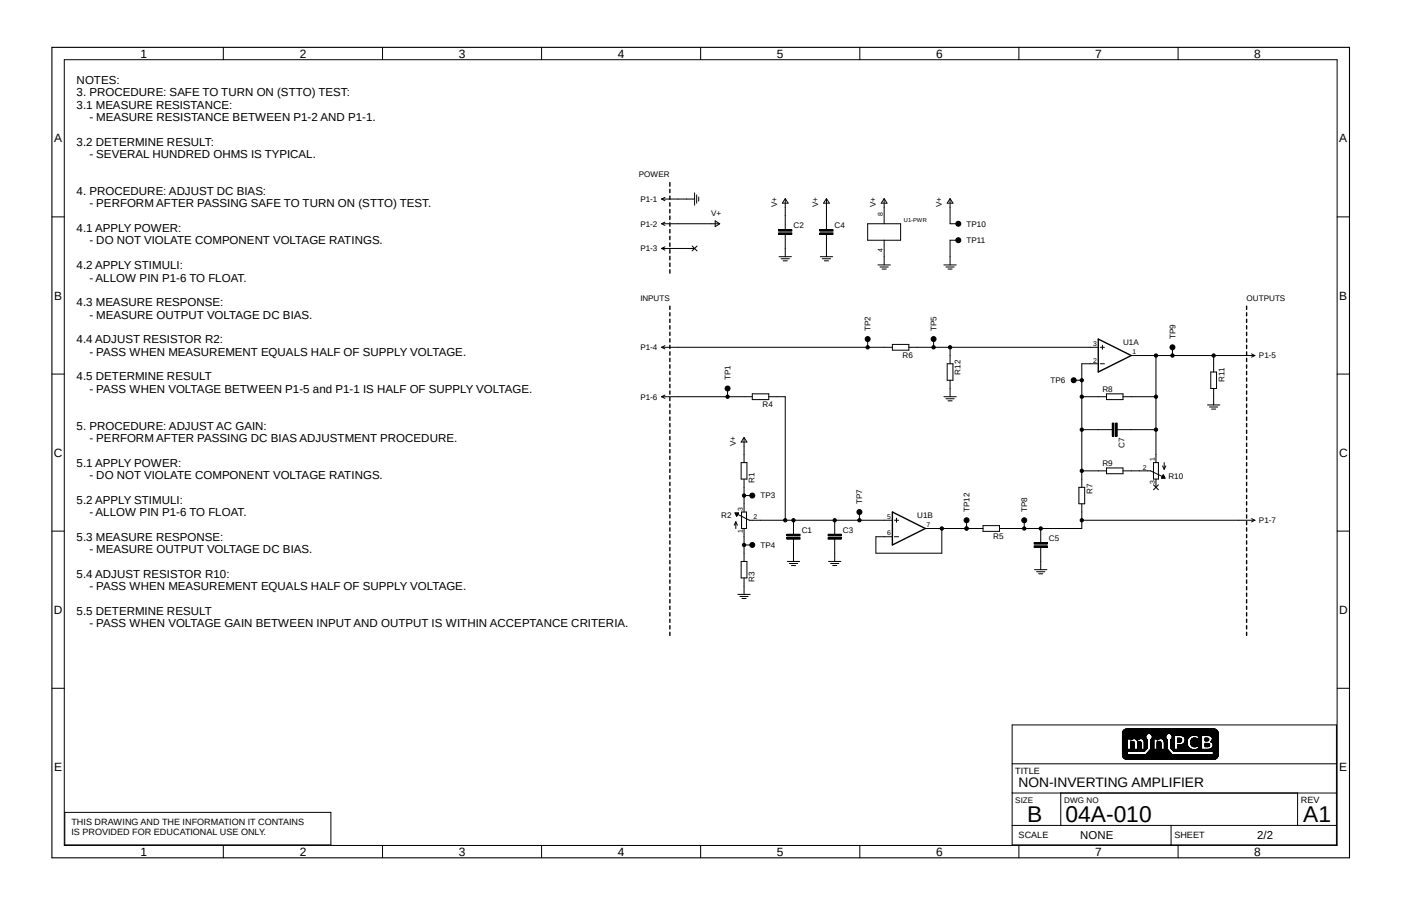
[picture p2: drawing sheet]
<svg xmlns="http://www.w3.org/2000/svg" width="432mm" height="279mm" viewBox="0 0 432 279" stroke-linecap="round" stroke-linejoin="round" font-family="sans-serif">
<path d="M15.5 14.3l400.8 250.8M416.3 14.3l-400.8 250.8" fill="none" stroke="#fff" stroke-width=".31"/>
<path d="M16 14.6h399.9v249.9h-399.9z" fill="none" stroke="#000" stroke-width=".34"/>
<g fill="none" stroke="#000" stroke-width=".31">
<path d="M19.8 18.4h392.3v242.3h-392.3zM68.8 14.6v3.8M117.9 14.6v3.8M166.9 14.6v3.8M215.9 14.6v3.8M265 14.6v3.8M314 14.6v3.8M363.1 14.6v3.8M214.1 59.5v3.8M16 66.9h3.8M203.9 69h17.8M203.9 61.4h10.2"/>
<path d="M203.9 61.4l1 .5M203.9 69l1 .5M203.9 76.6h10.2M203.9 76.6l1 .5M204.9 60.9l-1 .5M204.9 68.5l-1 .5M204.9 76.1l-1 .5M213.3 75.9l1.5 1.5M214.7 60.1v2.6M214.8 75.9l-1.5 1.5M215.3 60.7v1.3M220.4 68.1l1.4 .9-1.4 .9z"/>
<path d="M240 71.8h4.1v.5h-4.1zM240 70.8h4.1v.5h-4.1zM240.1 79.2h3.8M240.7 79.8h2.6M242 61.4v9.4M242 72.3v6.9M242 61.3l.9 1.4h-1.8zM252.7 71.8h4.1v.5h-4.1zM252.7 70.8h4.1v.5h-4.1zM252.8 79.2h3.8M253.4 79.8h2.6M254.7 61.4v9.4"/>
<path d="M254.7 72.3v6.9M254.7 61.3l.9 1.4h-1.8zM267.4 69h10.2v5.1h-10.2zM272.5 61.4v7.6M272.5 74.1v7.6M272.5 61.3l.9 1.4h-1.8zM292.8 61.4v7.6h2.6M292.8 61.3l.9 1.4h-1.8zM295.4 74.1h-2.6v7.6M412.1 66.9h3.8M241.4 80.4h1.3M254.1 80.4h1.3"/>
<path d="M270.6 81.7h3.8M271.2 82.3h2.6M271.9 83h1.2M290.9 81.7h3.8M291.5 82.3h2.6M292.2 83h1.3M16 115.4h3.8M203.9 107.1h71.1M203.9 107.1l1 .5M204.9 106.6l-1 .5M224.2 119.8v2.5M267.4 104.6v2.5"/>
<path d="M275 106.2h5.1v1.8h-5.1zM280.1 107.1h58.4M287.7 104.6v2.5M291.9 112.2h1.8v5.1h-1.8zM292.8 107.1v5.1M292.8 117.3v5M330.9 117.3h2.5M338.5 112.2h-5.1v38.1M339.1 107.1h1.3M339.1 112.2h1.3M339.8 106.5v1.2M348.7 109.6h38.1"/>
<path d="M356.3 109.6v33.1M361.4 107.1v2.5M373.2 114.7h1.7v5.1h-1.7zM374.1 109.6v5.1M374.1 119.8v5.1M385.7 109.1l1.1 .5M386.8 109.6l-1.1 .6M412.1 115.4h3.8M203.9 122.3h28M203.9 122.3l1 .6M204.9 121.8l-1 .5M229.3 135v7.7"/>
<path d="M229.3 134.9l.9 1.4h-1.8zM231.9 121.5h5v1.7h-5zM236.9 122.3h5.1v38.1M290.9 122.3h3.8M291.5 123h2.6M292.2 123.6h1.3M333.4 122.3h7.6M333.4 132.5h9.4M341 121.5h5.1v1.7h-5.1zM342.8 130.5h.5v4h-.5zM343.8 130.5h.5v4h-.5zM344.3 132.5h12"/>
<path d="M346.1 122.3h10.2M372.2 124.9h3.8M372.8 125.5h2.5M373.4 126.2h1.3M226.5 158.2h1l-.5 1zM226.6 158.3h.9M226.7 158.5h.7M226.8 158.7h.5M226.9 158.8h.3M227 159h.1M227.5 158.7l3.5 1.7h44M227.6 158.2l-.4 .9"/>
<path d="M228.4 142.7h1.8v5h-1.8zM228.6 157.9h1.5v5.1h-1.5zM229.3 147.7v10.2M229.3 152.8h2.6M264.9 157.9v2.5M276.3 159.8v1.3M332.5 150.3h1.8v5.1h-1.8zM333.4 155.4v7.6h-25.3M333.4 145.2h7.6M341 144.3h5.1v1.8h-5.1zM346.1 145.2h8.5l3.6 1.7M355.5 142.7h1.5v5h-1.5z"/>
<path d="M355.5 149.5l1.5 1.5M356.3 147.7v2.6M357 149.5l-1.5 1.5M358.1 147.4h1M358.2 147.2h.7M358.3 143.7l.5 1M358.3 147h.6M358.4 146.9h.4M358.4 146.5l-.4 .9M358.5 146.6h.2M358.6 146.5l.5 1h-1zM358.6 146.5h.1"/>
<path d="M358.8 142.7v2M359.3 143.7l-.5 1M385.7 159.9l1.1 .5M16 163.8h3.8M226.8 161v2M226.8 161l-.5 1M226.8 161l.5 1M228.4 173.1h1.8v5.1h-1.8zM229.3 163v10.1M229.3 178.2v5.1M229.3 168.1h2.6M242.5 165.8h4.1v.5h-4.1z"/>
<path d="M242.5 164.8h4.1v.5h-4.1zM242.7 173.1h3.8M243.3 173.8h2.5M243.9 174.4h1.3M244.6 160.4v4.4M244.6 166.3v6.8M255.2 165.8h4.1v.5h-4.1zM255.2 164.8h4.1v.5h-4.1zM255.4 173.1h3.8M256 173.8h2.5M256.6 174.4h1.3M257.3 160.4v4.4"/>
<path d="M257.3 166.3v6.8M275.7 160.4h1.2M275.7 165.5h1.2M285.2 163h17.8M290.3 163v7.6h-20.3v-5.1h5M297.9 160.4v2.6M303 162.1h5.1v1.8h-5.1zM315.7 160.4v2.6M318.7 168.3h4.1v.5h-4.1zM318.7 167.3h4.1v.5h-4.1zM318.9 175.7h3.8M319.5 176.3h2.5"/>
<path d="M320.1 177h1.3M320.8 163v4.3M320.8 168.8v6.9M333.4 160.4h53.4M386.8 160.4l-1.1 .6M412.1 163.8h3.8M227.4 183.3h3.8M228 183.9h2.6M228.7 184.6h1.3M16 212.3h3.8M412.1 212.3h3.8M312 235.5h99.9"/>
<path d="M312 223.6h99.9v37h-99.9zM345.9 233h29.6M345.9 232.9h29.6M345.9 232.8h29.6M345.9 232.7h29.6M345.9 232.7h1.5M345.9 232.6h1.5M345.9 232.5h1.5M345.9 232.4h1.5M345.9 232.3h1.5M345.9 232.2h1.5M345.9 232.1h1.5"/>
<path d="M345.9 232h1.5M345.9 231.9h1.5M345.9 231.8h1.5M345.9 231.4h7.1M345.9 231.3h7.2M345.9 231.2h7.2M345.9 231.1h7.4M345.9 231h1.5M345.9 230.9h1.5M345.9 230.8h1.5M345.9 230.7h1.5M345.9 230.6h1.5"/>
<path d="M345.9 230.5h1.5M345.9 230.4h1.5M345.9 230.3h1.5M345.9 230.2h1.5M345.9 230.1h1.5M345.9 230h1.5M345.9 229.9h1.5M345.9 229.8h1.5M345.9 229.7h1.5M345.9 229.6h1.5M345.9 229.5h1.5M345.9 229.4h1.5"/>
<path d="M345.9 229.3h1.5M345.9 229.2h1.5M345.9 229.1h1.5M345.9 229h1.5M345.9 228.9h1.5M345.9 228.8h1.5M345.9 228.7h1.5M345.9 228.6h1.5M345.9 228.5h1.5M345.9 228.4h1.5M345.9 228.3h1.5M345.9 228.2h1.5"/>
<path d="M345.9 228.1h1.5M345.9 228h1.5M345.9 227.9h1.5M345.9 227.7h7.3M345.9 227.6h7.3M345.9 227.5h7.3M345.9 227.5h7.2M345.9 227.4h7.2M345.9 227.3h7.2M345.9 227.2h7.2M345.9 227.1h7.2M345.9 226.8h7.3"/>
<path d="M345.9 226.7h7.4M345.9 226.6h7.4M345.9 226.5h7.5M345.9 226.1h29.6M345.9 226h29.6M345.9 225.9h29.6M346 233.1h29.4M346 225.8h29.4M346 233.3h29.4M346 233.2h29.4M346 225.7h29.4M346.1 233.4h29.2"/>
<path d="M346.1 225.6h29.2M346.2 233.5h29M346.2 225.4h29M346.2 233.6h29M346.3 233.7h28.9M346.3 225.3h28.9M346.3 225.3h28.8M346.4 233.8h28.6M346.4 225.1l28.6 .1M346.5 233.8h28.4M346.5 225.1h28.4M346.5 233.9h28.4"/>
<path d="M346.6 225h28.2M346.6 234h28.2M346.8 234.1h27.8M346.8 224.9h27.8M347 234.1h27.4M347.1 224.8h27.2M348.5 231h1M348.5 230.9h1M348.5 230.8h1M348.5 230.7h1M348.5 230.6h1M348.5 230.5h1"/>
<path d="M348.5 230.4h1M348.5 230.3h1M348.5 230.2h1M348.5 230.1h1M348.5 230h1M348.5 229.9h1M348.5 229.8h1M348.5 229.7h1M348.5 229.6h1M348.5 229.5h1M348.5 229.4h1M348.5 229.3h1"/>
<path d="M348.5 229.2h1M348.5 229.1h1M348.5 229h1M348.5 228.9h1M348.5 228.8l1 .1M348.5 227.9h.5M348.5 228.8h1M348.6 228.7h.8M348.6 228.1l-.1 .1M348.7 228l-.2 .1M348.8 228.6h.4M348.9 228h-.4"/>
<path d="M349.2 227.8l-3.3 .1M349.8 227.8h1.6M350.1 227.9h1M350.1 228h.9M350.2 228h.7M350.3 228.1h.4M350.4 228.2h.2M350.4 228.3h.1M350.6 231h1.1M350.6 230.9h1.1M350.6 230.8h1.1M350.6 230.7h1.1"/>
<path d="M350.6 230.6h1.1M350.6 230.5h1.1M350.6 230.4h1.1M350.6 230.3h1.1M350.6 230.2h1.1M350.6 230.1h1.1M350.6 230h1.1M350.6 229.9h1.1M350.6 229.8h1.1M350.6 229.7h1.1M350.6 229.6h1.1M350.6 229.5h1.1"/>
<path d="M350.6 229.4h1.1M350.6 229.3h1.1M350.6 229.2h1.1M350.6 229.1h1.1M350.6 229h1.1M350.6 228.9h1M350.6 228.8h1M350.6 228.8h.9M350.7 228.7h.8M350.9 228.6h.5M351.9 227.8l1.5 .1M352.2 227.9h1.2"/>
<path d="M352.3 228h1.2M352.4 228l1.2 .1M352.4 228.1h1.2M352.5 228.2h1.1M352.6 228.3h1M352.6 228.4h1M352.6 228.6h1M352.6 228.5h1M352.7 230.9h.7M352.7 230.7h.9M352.7 230.6h.9M352.7 230.5h.9"/>
<path d="M352.7 230.4h.9M352.7 230.3h.9M352.7 230.2h.9M352.7 230.1h.9M352.7 230h.9M352.7 229.9h.9M352.7 229.8h.9M352.7 229.7h.9M352.7 229.6h.9M352.7 229.5h.9M352.7 229.4h.9M352.7 229.3h.9"/>
<path d="M352.7 229.2h.9M352.7 229.1h.9M352.7 229h.9M352.7 228.9h.9M352.7 228.8h.9M352.7 228.7h.9M352.7 231.7h-6.8M352.8 231.6h-6.9M352.8 231.5l-6.9 .1M353 231.4l-7.1 .1M353.1 227h-7.2M353.2 232.7h8.1"/>
<path d="M353.2 226.9h-7.3M353.2 232.6h8M353.2 231.1l-7.3 .1M353.2 226.7l-7.3 .1M353.3 232.6h7.8M353.3 227.8h-7.4M353.4 232.5h7.7M353.4 231h-.7M353.4 232.4h7.6M353.5 230.8l-.8 .1M353.5 226.4l-7.6 .1M353.5 232.3h7.4"/>
<path d="M353.6 230.8h-.9M353.6 232.2h7.2M353.6 226.4h-7.7M353.7 232.2h7.1M353.7 232.1h7M353.8 232h6.9M353.8 226.3h-7.9M353.9 231.9h6.7M353.9 231.9h6.6M354 231.8h6.4M354 231.7h6.4M354.1 231.6h6.2"/>
<path d="M354.2 231.6h6M354.2 231.5h6M354.4 231.4h5.6M354.5 231.3h5.5M354.5 226.3h5.4M354.5 231.2h5.4M354.6 231.1h5.2M354.6 231h1M354.6 230.9h1M354.6 230.8h1M354.6 230.7h1M354.6 230.6h1"/>
<path d="M354.6 230.5h1M354.6 230.4h1M354.6 230.3h1M354.6 230.2h1M354.6 230.1h1M354.6 230h1M354.6 229.9h1M354.6 229.8h1M354.6 229.7h1M354.6 229.6h1M354.6 229.5h1M354.6 229.4h1"/>
<path d="M354.6 229.3h1M354.6 229.2h1M354.6 229.1h1M354.6 229h1M354.6 228.9h1M354.6 228.8h1M354.6 228.7h1M354.6 228.6h1M354.6 228.5h1M354.6 228.4h1M354.6 228.3h1M354.6 228.2h1"/>
<path d="M354.6 228.1h1M354.7 226.4h5M354.7 228.1h.9M354.8 228h.8M354.8 226.4h4.8M354.9 227.9h.7M354.9 226.5h4.6M354.9 226.6h4.6M355 226.7h4.5M355 227.7h4.4M355.1 227.6h4.2M355.1 226.8h4.2"/>
<path d="M355.1 227.5h4.2M355.1 227h4.2M355.2 227.4h4.1M355.2 227.3h4.1M355.2 227.2h4.1M355.2 227.1h4.1M356.7 231h1.1M356.7 230.9h1.1M356.7 230.8h1.1M356.7 230.7h1.1M356.7 230.6h1.1M356.7 230.5h1.1"/>
<path d="M356.7 230.4h1.1M356.7 230.3h1.1M356.7 230.2h1.1M356.7 230.1h1.1M356.7 230h1.1M356.7 229.9h1.1M356.7 229.8h1.1M356.7 229.7h1.1M356.7 229.6h1.1M356.7 229.5h1.1M356.7 229.4h1.1M356.7 229.3h1.1"/>
<path d="M356.7 229.2h1.1M356.7 229.1h1.1M356.7 229h1.1M356.7 228.9h1.1M356.7 228.8l1.1 .1M356.7 227.9h.4M356.7 228.8h1M356.8 228.7h.9M356.8 228.1l-.1 .1M356.9 228l-.2 .1M357 228.6h.5M357 228h-.3"/>
<path d="M357.4 227.8l-2.5 .1M358.1 227.8l1.4 .1M358.3 227.9h1.2M358.4 228h1.2M358.5 228h1.2M358.6 228.1h1.1M358.6 228.2h1.1M358.7 228.3h1M358.7 228.4h1M358.8 228.6h.9M358.8 228.5h.9M358.8 228.8h.9"/>
<path d="M358.8 228.7h.9M358.9 231h.8M358.9 230.9h.8M358.9 230.8h.8M358.9 230.7h.8M358.9 230.6h.8M358.9 230.5h.8M358.9 230.4h.8M358.9 230.3h.8M358.9 230.2h.8M358.9 230.1h.8M358.9 230h.8"/>
<path d="M358.9 229.9h.8M358.9 229.8h.8M358.9 229.7h.8M358.9 229.6h.8M358.9 229.5h.8M358.9 229.4h.8M358.9 229.3h.8M358.9 229.2h.8M358.9 229.1h.8M358.9 229h.8M358.9 228.9h.8M359.3 226.9h-4.2"/>
<path d="M359.4 227.8h-4.4M359.4 226.7l-4.4 .1M360.7 226.3h14.8M360.8 230.7h1M360.8 230.6h1M360.8 230.5h1M360.8 230.4h1M360.8 230.3h1M360.8 230.2h1M360.8 230.1h1M360.8 230h1M360.8 229.9h1"/>
<path d="M360.8 229.8h1M360.8 229.7h1M360.8 229.6h1M360.8 229.5h1M360.8 229.4h1M360.8 229.3h1M360.8 229.2h1M360.8 229.1h1M360.8 229h1M360.8 228.9h1M360.8 228.8h1M360.8 228.7h1"/>
<path d="M360.8 228.6h1M360.8 228.5h1M360.8 228.4h1M360.8 228.3h1M360.8 228.2h1M360.8 228.1h1M360.8 226.4h14.7M360.8 230.8h1M360.9 230.8h.9M361 228h.8M361 226.4h14.5M361 230.9h.8"/>
<path d="M361.1 231h.7M361.1 227.9h.7M361.1 226.5h14.4M361.1 227.8h.7M361.1 226.6h14.4M361.1 231.1h6.4M361.1 226.7h14.4M361.2 227.7h.6M361.2 226.7h14.3M361.2 231.1l14.3 .1M361.2 227.6h.6M361.3 231.2h14.2"/>
<path d="M361.3 227.5h.5M361.3 227h.5M361.3 226.9h.5M361.3 227.4h.5M361.3 227.3h.5M361.3 227.2h.5M361.3 227.1h.5M361.4 231.3h14.1M361.4 231.4h14.1M361.5 231.4h14M361.6 231.5h13.9M361.7 231.6h13.8"/>
<path d="M361.7 231.7h13.8M362.9 231h4.3M362.9 230.9h4M362.9 230.8l4 .1M362.9 230.8h3.8M362.9 230.7h3.7M362.9 230.6h3.6M362.9 230.5h3.5M362.9 230.4h3.4M362.9 230.3h3.3M362.9 230.2h3.3M362.9 230.1h3.2"/>
<path d="M362.9 230l3.2 .1M362.9 230h3.2M362.9 229.9l3.2 .1M362.9 229.8h3.1M362.9 229.7h3.1M362.9 229.7h3M362.9 228.9h.5M362.9 228.8h1M362.9 228.4h1.3M362.9 228.3h1.3M362.9 228.2h1.3M362.9 228.1h1.3"/>
<path d="M362.9 228h1.3M362.9 227.9h1.3M362.9 227.8l1.2 .1M362.9 227.8h1.1M362.9 227.7h1M362.9 227.6h.7M363.9 228.8l-1 .1M364.1 228.7h-1.2M364.1 228.6h-1.2M364.2 228.5l-1.3 .1M364.2 229.6h1.7M364.3 229.6h1.6"/>
<path d="M364.3 226.9h2.9M364.5 229.5h1.4M364.6 227h2.3M364.7 229.4h1.2M364.7 227.1h2.1M364.8 229.3h1M364.9 229.2h.9M364.9 227.2h1.7M365 229.2h.8M365 229.1h.8M365 227.3h1.5M365.1 229h.7"/>
<path d="M365.1 227.4h1.3M365.1 228.9h.7M365.1 227.5h1.3M365.2 228.9h.6M365.2 227.5h1.1M365.2 228.8h.6M365.2 228.7h.6M365.2 227.6h1M365.3 228.6h.5M365.3 227.8h.8M365.3 227.7h.9M365.3 228.4h.6"/>
<path d="M365.3 228.3h.6M365.3 228.2h.6M365.3 228.1h.7M365.3 228h.7M365.3 227.9h.8M365.9 228.5l-.6 .1M366.1 228h-.8M366.1 227.8l-.8 .1M366.7 227.1l-1.9 .1M367 229.2h3.3M367 229.1h3.3M367 229h3.3"/>
<path d="M367 228.9h3.3M367 228.8h3.3M367 228.7h3.3M367 229.4h3.3M367 229.3h3.3M367 228.6h3.3M367 228.5h3.3M367 228.4h3.3M367.1 229.6h3.2M367.1 229.5h3.2M367.1 228.3h3.2M367.1 229.7h3.2"/>
<path d="M367.2 229.7h3.1M367.2 228.1h3.1M367.2 229.8h2.2M367.2 228l2.2 .1M367.2 229.9h2.1M367.2 228h2M367.3 230h1.8M367.3 227.9h1.8M367.4 230h1.7M367.4 227.9h1.7M367.4 226.8l-6.2 .1M367.5 230.1h1.4"/>
<path d="M367.5 227.8h1.4M367.6 230.2h1.2M367.6 227.7h1.2M367.7 227.6h.9M367.8 230.3h.8M368.6 231.1h6.9M368.7 226.8h6.8M369 231h1.3M369 226.9h1.3M369.1 230.9h1.2M369.3 230.9h1M369.3 227h1"/>
<path d="M369.4 230.8h.9M369.4 227.1h.9M369.5 230.7h.8M369.5 230.6h.8M369.5 230.5h.8M369.5 230.4h.8M369.5 230.3h.8M369.5 230.2h.8M369.5 230.1h.8M369.5 230h.8M369.5 229.9h.8M369.5 229.8h.8"/>
<path d="M369.5 228h.8M369.5 227.9h.8M369.5 227.8h.8M369.5 227.7h.8M369.5 227.6h.8M369.5 227.5h.8M369.5 227.4h.8M369.5 227.3h.8M369.5 227.2h.8M369.5 227.1h.8M371.4 230.3h.8M371.4 230h1.3"/>
<path d="M371.4 229.9h1.4M371.4 229.8h1.4M371.4 229.7h1.4M371.4 229.6h1.4M371.4 229.5l1.4 .1M371.4 229.4h1.3M371.4 229.3h1.2M371.4 229.2h.6M371.4 228.3h1.1M371.4 228.2h1.1M371.4 228.1h1.1M371.4 228h1.1"/>
<path d="M371.4 227.9h1.1M371.4 227.8h1.1M371.4 227.7h1M371.4 227.6h.8M372.4 228.4l-1 .1M372.4 228.3l-1 .1M372.6 230.2l-1.2 .1M372.7 230.1l-1.3 .1M372.7 230l-1.3 .1M372.8 231h2.7M372.8 226.9h2.7M373.1 230.9h2.4"/>
<path d="M373.1 228.7h2.4M373.1 228.8h2.4M373.1 227h2.4M373.2 230.9h2.3M373.2 228.8h2.3M373.2 228.6h2.3M373.3 228.6h2.2M373.3 227.1h2.2M373.4 230.8h2.1M373.4 228.5h2.1M373.4 228.9h2.1M373.4 227.2h2.1"/>
<path d="M373.5 230.7h2M373.5 228.3h2M373.5 227.3h2M373.5 229h2M373.5 227.4h2M373.6 230.6h1.9M373.6 228.1h1.9M373.6 227.5h1.9M373.6 228h1.9M373.6 227.6h1.9M373.7 230.5h1.8M373.7 229.1h1.8"/>
<path d="M373.7 228h1.8M373.7 227.9h1.8M373.7 227.8h1.8M373.7 227.7h1.8M373.8 230.4h1.7M373.8 229.2h1.7M373.8 230.3h1.7M373.8 230.2h1.7M373.8 229.4h1.7M373.8 229.3h1.7M373.9 230.2h1.6M373.9 230h1.6"/>
<path d="M373.9 229.9h1.6M373.9 229.8h1.6M373.9 229.7h1.6M373.9 229.6h1.6M373.9 229.5h1.6M373.9 229.4h1.6M374 232.7h1.5M374 232.6h1.5M374 232.5h1.5M374 232.4h1.5M374 232.3h1.5M374 232.2h1.5"/>
<path d="M374 232.1h1.5M374 232h1.5M374 231.9h1.5M374 231.8h1.5M375.5 226.2h-29.6M20 250.5h82v10.1h-82zM312 244.6h99.9M312 254.6h99.9M326.9 244.6v10M360.9 254.6v6M399.9 244.6v10M68.8 260.7v3.8"/>
<path d="M117.9 260.7v3.8M166.9 260.7v3.8M215.9 260.7v3.8M265 260.7v3.8M314 260.7v3.8M363.1 260.7v3.8"/>
<circle cx="295.4" cy="69" r=".76"/>
<circle cx="295.4" cy="74.1" r=".76"/>
<circle cx="224.2" cy="119.8" r=".76"/>
<circle cx="267.4" cy="107.1" r=".51"/>
<circle cx="267.4" cy="104.6" r=".76"/>
<circle cx="287.7" cy="107.1" r=".51"/>
<circle cx="287.7" cy="104.6" r=".76"/>
<circle cx="292.8" cy="107.1" r=".51"/>
<circle cx="330.9" cy="117.3" r=".76"/>
<circle cx="333.4" cy="117.3" r=".51"/>
<circle cx="356.3" cy="109.6" r=".51"/>
<circle cx="361.4" cy="109.6" r=".51"/>
<circle cx="361.4" cy="107.1" r=".76"/>
<circle cx="374.1" cy="109.6" r=".51"/>
<circle cx="224.2" cy="122.3" r=".51"/>
<circle cx="333.4" cy="132.5" r=".51"/>
<circle cx="333.4" cy="122.3" r=".51"/>
<circle cx="356.3" cy="132.5" r=".51"/>
<circle cx="356.3" cy="122.3" r=".51"/>
<circle cx="229.3" cy="152.8" r=".51"/>
<circle cx="231.9" cy="152.8" r=".76"/>
<circle cx="264.9" cy="157.9" r=".76"/>
<circle cx="333.4" cy="145.2" r=".51"/>
<circle cx="229.3" cy="168.1" r=".51"/>
<circle cx="231.9" cy="168.1" r=".76"/>
<circle cx="242" cy="160.4" r=".51"/>
<circle cx="244.6" cy="160.4" r=".51"/>
<circle cx="257.3" cy="160.4" r=".51"/>
<circle cx="264.9" cy="160.4" r=".51"/>
<circle cx="290.3" cy="163" r=".51"/>
<circle cx="297.9" cy="163" r=".51"/>
<circle cx="297.9" cy="160.4" r=".76"/>
<circle cx="315.7" cy="163" r=".51"/>
<circle cx="315.7" cy="160.4" r=".76"/>
<circle cx="320.8" cy="163" r=".51"/>
<circle cx="333.4" cy="160.4" r=".51"/>
</g>
<g fill="#000">
<path d="M240 71.8h4.1v.5h-4.1z" fill-rule="evenodd"/>
<path d="M240 70.8h4.1v.5h-4.1z" fill-rule="evenodd"/>
<path d="M252.7 71.8h4.1v.5h-4.1z" fill-rule="evenodd"/>
<path d="M252.7 70.8h4.1v.5h-4.1z" fill-rule="evenodd"/>
<path d="M342.8 130.5h.5v4h-.5z" fill-rule="evenodd"/>
<path d="M343.8 130.5h.5v4h-.5z" fill-rule="evenodd"/>
<path d="M242.5 165.8h4.1v.5h-4.1z" fill-rule="evenodd"/>
<path d="M242.5 164.8h4.1v.5h-4.1z" fill-rule="evenodd"/>
<path d="M255.2 165.8h4.1v.5h-4.1z" fill-rule="evenodd"/>
<path d="M255.2 164.8h4.1v.5h-4.1z" fill-rule="evenodd"/>
<path d="M318.7 168.3h4.1v.5h-4.1z" fill-rule="evenodd"/>
<path d="M318.7 167.3h4.1v.5h-4.1z" fill-rule="evenodd"/>
<circle cx="295.4" cy="69" r=".76"/>
<circle cx="295.4" cy="74.1" r=".76"/>
<circle cx="224.2" cy="119.8" r=".76"/>
<circle cx="267.4" cy="107.1" r=".51"/>
<circle cx="267.4" cy="104.6" r=".76"/>
<circle cx="287.7" cy="107.1" r=".51"/>
<circle cx="287.7" cy="104.6" r=".76"/>
<circle cx="292.8" cy="107.1" r=".51"/>
<circle cx="330.9" cy="117.3" r=".76"/>
<circle cx="333.4" cy="117.3" r=".51"/>
<circle cx="356.3" cy="109.6" r=".51"/>
<circle cx="361.4" cy="109.6" r=".51"/>
<circle cx="361.4" cy="107.1" r=".76"/>
<circle cx="374.1" cy="109.6" r=".51"/>
<circle cx="224.2" cy="122.3" r=".51"/>
<circle cx="333.4" cy="132.5" r=".51"/>
<circle cx="333.4" cy="122.3" r=".51"/>
<circle cx="356.3" cy="132.5" r=".51"/>
<circle cx="356.3" cy="122.3" r=".51"/>
<circle cx="229.3" cy="152.8" r=".51"/>
<circle cx="231.9" cy="152.8" r=".76"/>
<circle cx="264.9" cy="157.9" r=".76"/>
<circle cx="333.4" cy="145.2" r=".51"/>
<circle cx="229.3" cy="168.1" r=".51"/>
<circle cx="231.9" cy="168.1" r=".76"/>
<circle cx="242" cy="160.4" r=".51"/>
<circle cx="244.6" cy="160.4" r=".51"/>
<circle cx="257.3" cy="160.4" r=".51"/>
<circle cx="264.9" cy="160.4" r=".51"/>
<circle cx="290.3" cy="163" r=".51"/>
<circle cx="297.9" cy="163" r=".51"/>
<circle cx="297.9" cy="160.4" r=".76"/>
<circle cx="315.7" cy="163" r=".51"/>
<circle cx="315.7" cy="160.4" r=".76"/>
<circle cx="320.8" cy="163" r=".51"/>
<circle cx="333.4" cy="160.4" r=".51"/>
</g>
<g fill="none" stroke="#000" stroke-width=".42">
<path d="M206.5 56.3v1.1M206.5 58.4v1M206.5 60.5v1M206.5 62.5v1.1M206.5 64.6v1.1M206.5 66.6v1.1M206.5 68.7v1.1M206.5 70.8v1M206.5 72.9v1M206.5 74.9v1.1M206.5 77v1.1M206.5 79v1.1"/>
<path d="M206.5 81.1v1.1M206.5 83.2v1M206.5 94.4v1M206.5 96.4v1M206.5 98.4v1M384.2 94.4v1M384.2 96.4v1M384.2 98.4v1M206.5 100.5v1M206.5 102.4v1.1M206.5 104.5v1M206.5 106.5v1"/>
<path d="M206.5 108.5v1M206.5 110.5v1M206.5 112.5v1M206.5 114.5v1M206.5 116.5v1.1M206.5 118.5v1M338.5 104.6l10.2 5-10.2 5.1zM384.2 100.5v1M384.2 102.4v1.1M384.2 104.5v1M384.2 106.5v1M384.2 108.5v1"/>
<path d="M384.2 110.5v1M384.2 112.5v1M384.2 114.5v1M384.2 116.5v1.1M384.2 118.5v1M206.5 120.6v1M206.5 122.6v1M206.5 124.6v1M206.5 126.6v1M206.5 128.6v1M206.5 130.6v1M206.5 132.6v1"/>
<path d="M206.5 134.6v1M206.5 136.7v1M206.5 138.6v1.1M384.2 120.6v1M384.2 122.6v1M384.2 124.6v1M384.2 126.6v1M384.2 128.6v1M384.2 130.6v1M384.2 132.6v1M384.2 134.6v1M384.2 136.7v1"/>
<path d="M384.2 138.6v1.1M206.5 140.7v1M206.5 142.7v1M206.5 144.7v1M206.5 146.7v1M206.5 148.7v1M206.5 150.7v1M206.5 152.7v1.1M206.5 154.7v1M206.5 156.8v1M206.5 158.7v1.1M275 157.9l10.2 5.1-10.2 5.1z"/>
<path d="M384.2 140.7v1M384.2 142.7v1M384.2 144.7v1M384.2 146.7v1M384.2 148.7v1M384.2 150.7v1M384.2 152.7v1.1M384.2 154.7v1M384.2 156.8v1M384.2 158.7v1.1M206.5 160.8v1M206.5 162.8v1"/>
<path d="M206.5 164.8v1M206.5 166.8v1M206.5 168.8v1M206.5 170.8v1M206.5 172.8v1.1M206.5 174.8v1.1M206.5 176.9v1M206.5 178.9v1M384.2 160.8v1M384.2 162.8v1M384.2 164.8v1M384.2 166.8v1"/>
<path d="M384.2 168.8v1M384.2 170.8v1M384.2 172.8v1.1M384.2 174.8v1.1M384.2 176.9v1M384.2 178.9v1M206.5 180.9v1M206.5 182.9v1M206.5 184.9v1M206.5 186.9v1M206.5 188.9v1M206.5 191v.9"/>
<path d="M206.5 193v1M206.5 195v1M384.2 180.9v1M384.2 182.9v1M384.2 184.9v1M384.2 186.9v1M384.2 188.9v1M384.2 191v.9M384.2 193v1M384.2 195v1"/>
</g>
<g font-size="7">
<text x="316.6" y="253.5">B</text>
<text x="328.4" y="253.5">04A-010</text>
<text x="401.6" y="253.5">A1</text>
</g>
<text font-size="4.2" x="313.9" y="242.6">NON-INVERTING AMPLIFIER</text>
<g font-size="3.7">
<text x="43.3" y="17.8">1</text>
<text x="92.4" y="17.8">2</text>
<text x="141.4" y="17.8">3</text>
<text x="190.4" y="17.8">4</text>
<text x="239.5" y="17.8">5</text>
<text x="288.5" y="17.8">6</text>
<text x="337.5" y="17.8">7</text>
<text x="386.6" y="17.8">8</text>
<text x="16.7" y="43.9">A</text>
<text x="412.8" y="43.9">A</text>
<text x="16.7" y="92.4">B</text>
<text x="412.8" y="92.4">B</text>
<text x="16.6" y="140.9">C</text>
<text x="412.7" y="140.9">C</text>
<text x="16.6" y="189.4">D</text>
<text x="412.7" y="189.4">D</text>
<text x="16.7" y="237.8">E</text>
<text x="412.8" y="237.8">E</text>
<text x="43.3" y="263.9">1</text>
<text x="92.4" y="263.9">2</text>
<text x="141.4" y="263.9">3</text>
<text x="190.4" y="263.9">4</text>
<text x="239.5" y="263.9">5</text>
<text x="288.5" y="263.9">6</text>
<text x="337.5" y="263.9">7</text>
<text x="386.6" y="263.9">8</text>
</g>
<g font-size="3.6">
<text x="23.6" y="25.9">NOTES:</text>
<text x="23.6" y="29.7">3. PROCEDURE: SAFE TO TURN ON (STTO) TEST:</text>
<text x="23.6" y="33.5">3.1 MEASURE RESISTANCE:</text>
<text x="27.5" y="37.3">- MEASURE RESISTANCE BETWEEN P1-2 AND P1-1.</text>
<text x="23.6" y="44.9">3.2 DETERMINE RESULT:</text>
<text x="27.5" y="48.7">- SEVERAL HUNDRED OHMS IS TYPICAL.</text>
<text x="23.6" y="60.2">4. PROCEDURE: ADJUST DC BIAS:</text>
<text x="27.5" y="64">- PERFORM AFTER PASSING SAFE TO TURN ON (STTO) TEST.</text>
<text x="23.6" y="71.6">4.1 APPLY POWER:</text>
<text x="27.5" y="75.4">- DO NOT VIOLATE COMPONENT VOLTAGE RATINGS.</text>
<text x="23.6" y="83">4.2 APPLY STIMULI:</text>
<text x="27.5" y="86.8">- ALLOW PIN P1-6 TO FLOAT.</text>
<text x="23.6" y="94.4">4.3 MEASURE RESPONSE:</text>
<text x="27.5" y="98.3">- MEASURE OUTPUT VOLTAGE DC BIAS.</text>
<text x="23.6" y="105.9">4.4 ADJUST RESISTOR R2:</text>
<text x="27.5" y="109.7">- PASS WHEN MEASUREMENT EQUALS HALF OF SUPPLY VOLTAGE.</text>
<text x="23.6" y="117.3">4.5 DETERMINE RESULT</text>
<text x="27.5" y="121.1">- PASS WHEN VOLTAGE BETWEEN P1-5 and P1-1 IS HALF OF SUPPLY VOLTAGE.</text>
<text x="23.6" y="132.5">5. PROCEDURE: ADJUST AC GAIN:</text>
<text x="27.5" y="136.4">- PERFORM AFTER PASSING DC BIAS ADJUSTMENT PROCEDURE.</text>
<text x="23.6" y="144">5.1 APPLY POWER:</text>
<text x="27.5" y="147.8">- DO NOT VIOLATE COMPONENT VOLTAGE RATINGS.</text>
<text x="23.6" y="155.4">5.2 APPLY STIMULI:</text>
<text x="27.5" y="159.2">- ALLOW PIN P1-6 TO FLOAT.</text>
<text x="23.6" y="166.8">5.3 MEASURE RESPONSE:</text>
<text x="27.5" y="170.6">- MEASURE OUTPUT VOLTAGE DC BIAS.</text>
<text x="23.6" y="178.3">5.4 ADJUST RESISTOR R10:</text>
<text x="27.5" y="182.1">- PASS WHEN MEASUREMENT EQUALS HALF OF SUPPLY VOLTAGE.</text>
<text x="23.6" y="189.7">5.5 DETERMINE RESULT</text>
<text x="27.5" y="193.5">- PASS WHEN VOLTAGE GAIN BETWEEN INPUT AND OUTPUT IS WITHIN ACCEPTANCE CRITERIA.</text>
</g>
<g font-size="3.5">
<text x="332.9" y="258.8">NONE</text>
<text x="387.5" y="258.8">2/2</text>
</g>
<g font-size="2.8">
<text x="312.9" y="238.6">TITLE</text>
<text x="400.9" y="247.6">REV</text>
<text x="22" y="254.6">THIS DRAWING AND THE INFORMATION IT CONTAINS</text>
<text x="22" y="257.6">IS PROVIDED FOR EDUCATIONAL USE ONLY.</text>
<text x="313.9" y="258.5">SCALE</text>
<text x="362" y="258.5">SHEET</text>
</g>
<g font-size="2.5">
<text x="196.9" y="54.7">POWER</text>
<text x="197.4" y="62.3">P1-1</text>
<text x="239.5" y="63.9" transform="rotate(-90 239.5 63.9)">V+</text>
<text x="252.2" y="63.9" transform="rotate(-90 252.2 63.9)">V+</text>
<text x="270" y="63.9" transform="rotate(-90 270 63.9)">V+</text>
<text x="290.3" y="63.9" transform="rotate(-90 290.3 63.9)">V+</text>
<text x="197.4" y="69.9">P1-2</text>
<text x="219.2" y="66.5">V+</text>
<text x="244.6" y="70.3">C2</text>
<text x="257.3" y="70.3">C4</text>
<text x="297.9" y="69.9">TP10</text>
<text x="197.4" y="77.5">P1-3</text>
<text x="297.9" y="75">TP11</text>
<text x="197.4" y="92.8">INPUTS</text>
<text x="384.2" y="92.8">OUTPUTS</text>
<text x="197.4" y="108">P1-4</text>
<text x="268.3" y="102" transform="rotate(-90 268.3 102)">TP2</text>
<text x="288.6" y="102" transform="rotate(-90 288.6 102)">TP5</text>
<text x="346.1" y="106.5">U1A</text>
<text x="362.3" y="104.6" transform="rotate(-90 362.3 104.6)">TP9</text>
<text x="278.2" y="110.4">R6</text>
<text x="388" y="110.5">P1-5</text>
<text x="225.1" y="117.3" transform="rotate(-90 225.1 117.3)">TP1</text>
<text x="296.1" y="115.5" transform="rotate(-90 296.1 115.5)">R12</text>
<text x="323.8" y="118.2">TP6</text>
<text x="377.4" y="117.9" transform="rotate(-90 377.4 117.9)">R11</text>
<text x="197.4" y="123.2">P1-6</text>
<text x="235" y="125.6">R4</text>
<text x="339.8" y="120.9">R8</text>
<text x="226.8" y="137.6" transform="rotate(-90 226.8 137.6)">V+</text>
<text x="339.8" y="143.7">R9</text>
<text x="346.6" y="138.3" transform="rotate(-90 346.6 138.3)">C7</text>
<text x="232.6" y="149" transform="rotate(-90 232.6 149)">R1</text>
<text x="360.1" y="147.7">R10</text>
<text x="234.4" y="153.7">TP3</text>
<text x="265.8" y="155.4" transform="rotate(-90 265.8 155.4)">TP7</text>
<text x="336.7" y="152.2" transform="rotate(-90 336.7 152.2)">R7</text>
<text x="222.3" y="159.7">R2</text>
<text x="282.7" y="159.8">U1B</text>
<text x="298.8" y="157.9" transform="rotate(-90 298.8 157.9)">TP12</text>
<text x="316.6" y="157.9" transform="rotate(-90 316.6 157.9)">TP8</text>
<text x="388" y="161.3">P1-7</text>
<text x="247.1" y="164.3">C1</text>
<text x="259.8" y="164.3">C3</text>
<text x="306.1" y="166.2">R5</text>
<text x="323.3" y="166.8">C5</text>
<text x="234.4" y="169">TP4</text>
<text x="232.6" y="179.5" transform="rotate(-90 232.6 179.5)">R3</text>
<text x="312.9" y="247.6">SIZE</text>
<text x="328" y="247.6">DWG NO</text>
</g>
<g font-size="2.1">
<text x="272.1" y="66.7" transform="rotate(-90 272.1 66.7)">8</text>
<text x="272.1" y="77.6" transform="rotate(-90 272.1 77.6)">4</text>
<text x="337" y="106.8">3</text>
<text x="337" y="111.8">2</text>
<text x="349" y="109.3">1</text>
<text x="355.9" y="142.3" transform="rotate(-90 355.9 142.3)">1</text>
<text x="352.2" y="144.8">2</text>
<text x="355.9" y="149.3" transform="rotate(-90 355.9 149.3)">3</text>
<text x="229" y="157.5" transform="rotate(-90 229 157.5)">3</text>
<text x="232.2" y="160.1">2</text>
<text x="273.5" y="160.1">5</text>
<text x="229" y="164.5" transform="rotate(-90 229 164.5)">1</text>
<text x="273.5" y="165.1">6</text>
<text x="285.5" y="162.6">7</text>
</g>
<text font-size="1.8" x="278.6" y="68.5">U1-PWR</text>
</svg>
